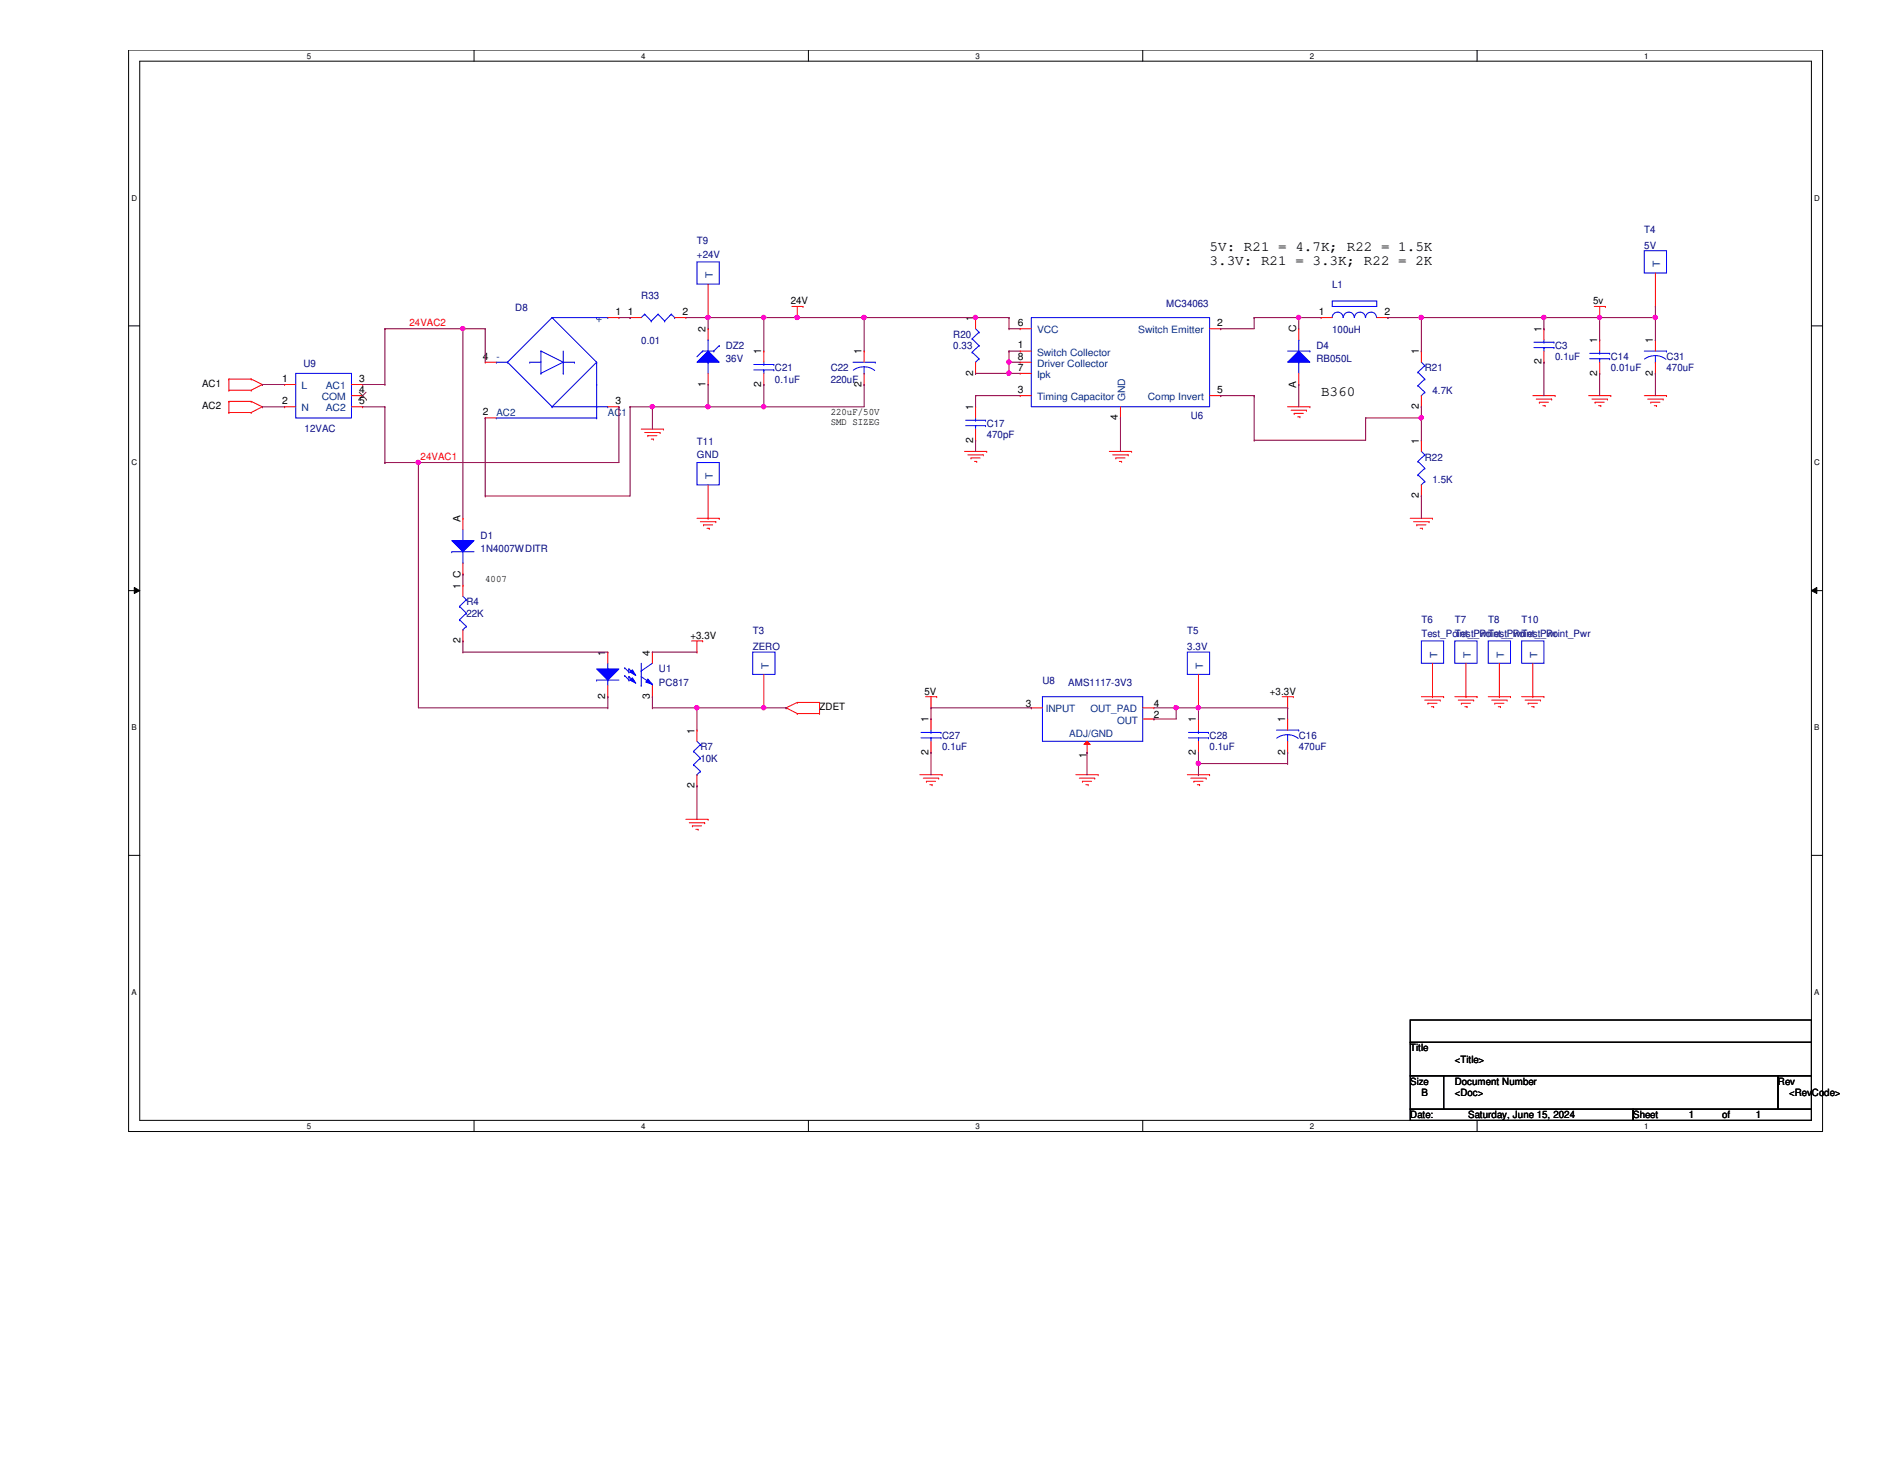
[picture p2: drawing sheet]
<svg xmlns="http://www.w3.org/2000/svg" width="279mm" height="216mm" viewBox="0 0 279 216" stroke-linecap="round" stroke-linejoin="round" font-family="sans-serif">
<path d="M19.1 7.4h250.9v160.2h-250.9zM20.7 9.1h247.7v156.8h-247.7z" fill="none" stroke="#000" stroke-width=".15"/>
<g fill="#fff">
<path d="M45.5 7.6h.6v1.3h-.6z"/>
<path d="M45.5 166.1h.6v1.3h-.6z"/>
</g>
<path d="M70.2 7.4v1.7M70.2 165.9v1.7" fill="none" stroke="#000" stroke-width=".15"/>
<g fill="#fff">
<path d="M95 7.6h.6v1.3h-.6z"/>
<path d="M95 166.1h.6v1.3h-.6z"/>
</g>
<path d="M119.8 7.4v1.7M119.8 165.9v1.7" fill="none" stroke="#000" stroke-width=".15"/>
<g fill="#fff">
<path d="M144.5 7.6h.6v1.3h-.6z"/>
<path d="M144.5 166.1h.6v1.3h-.6z"/>
</g>
<path d="M169.3 7.4v1.7M169.3 165.9v1.7" fill="none" stroke="#000" stroke-width=".15"/>
<g fill="#fff">
<path d="M194.1 7.6h.5v1.3h-.5z"/>
<path d="M194.1 166.1h.5v1.3h-.5z"/>
</g>
<path d="M218.8 7.4v1.7M218.8 165.9v1.7" fill="none" stroke="#000" stroke-width=".15"/>
<g fill="#fff">
<path d="M243.6 7.6h.6v1.3h-.6z"/>
<path d="M243.6 166.1h.6v1.3h-.6z"/>
<path d="M19.5 28.7h.8v1.3h-.8z"/>
<path d="M268.8 28.7h.8v1.3h-.8z"/>
<path d="M19.5 67.9h.8v1.3h-.8z"/>
<path d="M268.8 67.9h.8v1.3h-.8z"/>
</g>
<path d="M19.1 48.3h1.6M268.4 48.3h1.6" fill="none" stroke="#000" stroke-width=".15"/>
<g fill="#fff">
<path d="M19.5 107.1h.7v1.3h-.7z"/>
<path d="M268.8 107.1h.7v1.3h-.7z"/>
</g>
<path d="M19.1 87.5h1.6M19.9 87l.8 .5-.8 .4zM268.4 87.5l.8-.5v.9zM268.4 87.5h1.6" fill="none" stroke="#000" stroke-width=".15"/>
<path d="M19.9 87l.8 .5-.8 .4zM268.4 87.5l.8-.5v.9z" fill="#000"/>
<g fill="#fff">
<path d="M19.5 146.3h.7v1.3h-.7z"/>
<path d="M268.8 146.3h.7v1.3h-.7z"/>
</g>
<path d="M19.1 126.7h1.6M268.4 126.7h1.6M208.9 151h59.5v3.3h-59.5zM208.9 154.3h59.5v5h-59.5zM208.9 159.3h5v5h-5zM213.9 159.3h49.5v5h-49.5zM263.4 159.3h5v5h-5zM208.9 164.3h33v1.6h-33zM241.9 164.3h26.5v1.6h-26.5z" fill="none" stroke="#000" stroke-width=".15"/>
<g fill="none" stroke="#f00" stroke-width=".15">
<path d="M33.9 57.8h.1M33.9 56.1h.1M33.9 59.4h.1M33.9 57.8h3.3M33.9 56.1v1.7M33.9 59.4v1.7M33.9 56.1h3.3M33.9 59.4h3.3M37.2 57.8h.1M37.2 56.1h.1M37.2 59.4h.1M37.2 56.1l1.7 .8"/>
<path d="M37.2 59.4l1.7 .8M38.9 56.9h.1M38.9 56.9l-1.7 .9M117.3 45.4h1.7M118.1 47h.1M118.1 45.4v1.6M119 45.4h.1M227.1 58.6h3.3M227.6 59.1h2.3M228 59.6h.1M228 59.6h1.4M229.9 59.1h.1"/>
<path d="M230.4 58.6h.1M235.3 58.6h3.3M235.8 59.1h2.3M236.2 45.4h1.6M236.3 59.6h.1M236.3 59.6h1.4M237 47h.1M237 45.4v1.6M237.8 45.4h.1M238.1 59.1h.1M238.6 58.6h.1M243.6 58.6h3.3"/>
<path d="M244.1 59.1h2.3M244.6 59.6h.1M244.6 59.6h1.3M246.4 59.1h.1M246.9 58.6h.1M33.9 61.1h.1M33.9 61.1h3.3M37.2 61.1h.1M38.9 60.2h.1M38.9 60.2l-1.7 .9M95 63.5h3.3M95.5 64h2.3"/>
<path d="M96 64.5h.1M96 64.5h1.3M96.5 65h.3M96.8 65h.1M97.8 64h.1M98.3 63.5h.1M103.3 76.7h3.3M103.8 77.3h2.2M104.2 77.7h.1M104.2 77.7h1.4M104.7 78.2h.4M105.1 78.2h.1"/>
<path d="M106 77.3h.1M106.6 76.7h.1M142.9 66.8h3.3M143.4 67.4h2.3M143.8 67.8h.1M143.8 67.8h1.4M144.4 68.3h.3M144.7 68.3h.1M145.7 67.4h.1M146.2 66.8h.1M164.3 66.8h3.3M164.8 67.4h2.3"/>
<path d="M165.3 67.8h.1M165.3 67.8h1.4M165.8 68.3h.4M166.2 68.3h.1M167.1 67.4h.1M167.6 66.8h.1M190.8 60.2h3.3M191.3 60.7h2.2M191.7 61.2h.1M191.7 61.2h1.4M192.2 61.7h.4M192.6 61.7h.1"/>
<path d="M193.5 60.7h.1M194.1 60.2h.1M208.9 76.7h3.3M209.4 77.3h2.3M209.9 77.7h.1M209.9 77.7h1.3M210.4 78.2h.3M210.7 78.2h.1M211.7 77.3h.1M212.2 76.7h.1M228.6 60.1h.3M228.9 60.1h.1"/>
<path d="M236.8 60.1h.4M237.2 60.1h.1M245.1 60.1h.3M245.4 60.1h.1M102.4 94.9h1.7M103.3 96.6h.1M103.3 94.9v1.7M104.1 94.9h.1M177.5 99.9v4.9M227.1 98.2v5M116.5 104.8h.1M116.5 104.8l1.6 .9"/>
<path d="M118.1 104h.1M118.1 105.7h.1M118.1 104l-1.6 .8M118.1 104h3.3M118.1 105.7h3.3M121.4 104h.1M121.4 105.7h.1M121.4 104v1.7M136.3 114.7h3.3M136.8 115.2h2.3M137.1 103.2h1.7M137.2 115.7h.1"/>
<path d="M137.2 115.7h1.4M137.8 116.2h.3M137.9 104.8h.1M137.9 103.2v1.6M138.1 116.2h.1M138.8 103.2h.1M139.1 115.2h.1M139.6 114.7h.1M159.4 114.7h3.3M159.9 115.2h2.3M160.4 115.7h.1M160.4 115.7h1.3"/>
<path d="M160.9 116.2h.3M161.2 116.2h.1M162.2 115.2h.1M162.7 114.7h.1M175.9 114.7h3.3M176.4 115.2h2.3M176.9 115.7h.1M176.9 115.7h1.3M177.4 116.2h.3M177.5 104.8h.1M177.7 116.2h.1M178.7 115.2h.1"/>
<path d="M179.2 114.7h.1M189.9 103.2h1.7M190.8 104.8h.1M190.8 106.5h.1M190.8 111.4h.1M190.8 103.2v1.6M190.8 106.5v1.6M190.8 109.8v1.6M191.6 103.2h.1M210.6 103.2h3.3M211.1 103.7h2.3M211.5 104.1h.1"/>
<path d="M211.5 104.1h1.4M212 104.6h.4M212.4 104.6h.1M213.4 103.7h.1M213.9 103.2h.1M215.5 103.2h3.3M216 103.7h2.3M216.5 104.1h.1M216.5 104.1h1.3M217 104.6h.3M217.3 104.6h.1M218.3 103.7h.1"/>
<path d="M218.8 103.2h.1M220.5 103.2h3.3M221 103.7h2.3M221.4 104.1h.1M221.4 104.1h1.4M222 104.6h.3M222.3 104.6h.1M223.3 103.7h.1M223.8 103.2h.1M225.4 103.2h3.3M225.9 103.7h2.3M226.4 104.1h.1"/>
<path d="M226.4 104.1h1.4M226.9 104.6h.3M227.1 103.2h.1M227.2 104.6h.1M228.2 103.7h.1M228.7 103.2h.1M101.6 121.3h3.3M102.1 121.8h2.3M102.6 122.3h.1M102.6 122.3h1.3M103.1 122.8h.3M103.4 122.8h.1"/>
<path d="M104.4 121.8h.1M104.9 121.3h.1"/>
</g>
<path d="M175.9 96.6h3.3v3.3h-3.3zM225.4 94.9h3.3v3.3h-3.3zM189.1 108.1h3.3M190.8 109.8h.1M190.8 108.8a2.44 2.44 0 0 1 1.5 .5M190.8 108.8h-.1a2.57 2.57 0 0 0-1.6 .5M190.8 108.8v1M192.4 108.1h.1" fill="none" stroke="#00f" stroke-width=".15"/>
<path d="M192.4 52l1.7 1.6h-3.3z" fill="#00f"/>
<g fill="none" stroke="#00f" stroke-width=".15">
<path d="M103.3 38.8h3.3v3.3h-3.3zM152.8 47h26.4v13.2h-26.4zM190.8 52h3.3M192.4 52l1.7 1.6h-3.3zM192.4 53.6h.1M192.4 50.3h.1M192.4 50.3v1.7M192.4 53.6v1.7M194.1 52h.1M243.6 52h3.3M245.2 53.6h.1M245.2 52.7a2.44 2.44 0 0 1 1.6 .5"/>
<path d="M245.2 52.7a2.57 2.57 0 0 0-1.6 .5M245.2 52.7v.9M246.9 52h.1M210.1 68.3h.1M210.1 70.3h.1M210.1 68.3l1 1M210.1 70.3l1 1M210.6 71.8h.1M210.6 66.8l.5 .6M211.1 67.4h.1M211.1 69.3h.1M211.1 71.3h.1"/>
<path d="M211.1 67.4l-1 .9M211.1 69.3l-1 1M211.1 71.3l-.5 .5M136.4 109.3h3M136.4 108.5h3M137.9 108.5h.1M137.9 109.3h.1M137.9 108.1v.4M137.9 109.3v.5M139.4 109.3h.1M139.4 108.5h.1"/>
</g>
<g fill="none" stroke="#f00" stroke-width=".15">
<path d="M104.9 47h.1M104.9 42.1v4.9M151.1 52h.1M151.1 58.6h.1M151.1 53.6h.1M151.1 55.3h.1M151.1 48.7h.1M151.1 52h1.7M151.1 48.7h1.7M151.1 58.6h1.7M151.1 53.6h1.7M151.1 55.3h1.7"/>
<path d="M179.2 48.7h1.6M179.2 58.6h1.6M180.8 48.7h.1M180.8 58.6h.1M192.4 56.9h.1M192.4 48.7h.1M192.4 48.7v1.6M192.4 55.3v1.6M245.2 50.3h.1M245.2 55.3h.1M245.2 50.3v1.7M245.2 53.6v1.7"/>
<path d="M166 61.9h.1M166 60.2v1.7M210.6 65.2h.1M210.6 73.4h.1M210.6 65.2v1.6M210.6 71.8v1.6M137.9 106.5h.1M137.9 111.4h.1M137.9 106.5v1.6M137.9 109.8v1.6"/>
</g>
<path d="M66.9 80.1h3.3l-1.6 1.6z" fill="#00f"/>
<g fill="none" stroke="#00f" stroke-width=".15">
<path d="M95.5 46.5h.1M95.5 46.5l-.5 .5M95.5 46.5l1 1M96.5 47.5h.1M97.5 46.5h.1M97.5 46.5l-1 1M97.5 46.5l1 1M98.5 47.5h.1M99.4 46.5h.1M99.4 46.5l-.9 1M99.4 46.5l.5 .5M99.9 47h.1"/>
<path d="M111.7 54.8h2.9M111.7 54h2.9M113.2 54h.1M113.2 54.8h.1M113.2 53.6v.4M113.2 54.8v.5M114.6 54.8h.1M114.6 54h.1M227.2 51.5h3M227.2 50.7h3M228.7 50.7h.1M228.7 51.5h.1"/>
<path d="M228.7 50.3v.4M228.7 51.5v.5M230.2 51.5h.1M230.2 50.7h.1M68.6 78.4v1.7M66.9 80.1h3.3l-1.6 1.6zM66.9 81.7h.1M66.9 81.7h3.3M68.6 80.1h.1M68.6 83.4h.1M68.6 81.7v1.7M210.6 94.9h3.3v3.3h-3.3z"/>
<path d="M154.4 103.2h14.9v6.6h-14.9zM176.1 109.3h2.9M176.1 108.5h2.9M177.5 108.5h.1M177.5 109.3h.1M177.5 108.1v.4M177.5 109.3v.5M179 109.3h.1M179 108.5h.1"/>
</g>
<g fill="none" stroke="#f00" stroke-width=".15">
<path d="M93.3 47h.1M93.3 47h1.7M99.9 47h1.7M101.6 47h.1M113.2 52h.1M113.2 56.9h.1M113.2 52v1.6M113.2 55.3v1.6M228.7 48.7h.1M228.7 53.6h.1M228.7 48.7v1.6M228.7 52v1.6"/>
<path d="M68.6 76.7h.1M68.6 76.7v1.7M68.6 85h.1M68.6 83.4v1.6M212.2 98.2v5M152.8 104.8h.1M152.8 104.8h1.6M169.3 106.5h1.6M170.9 106.5h.1M177.5 106.5h.1M177.5 111.4h.1M177.5 106.5v1.6"/>
<path d="M177.5 109.8v1.6M212.2 103.2h.1"/>
</g>
<path d="M161 109.8l.5 .4h-.9z" fill="#f00"/>
<g fill="none" stroke="#f00" stroke-width=".15">
<path d="M42.2 56.9h.1M42.2 56.9h1.6M52.1 56.9h1.6M52.1 58.6h1.6M53.7 56.9h.1M53.7 58.6h.1M245.2 45.4h.1M245.2 40.4v5M42.2 60.2h.1M42.2 60.2h1.6M52.1 60.2h1.6M53.7 60.2h.1"/>
<path d="M217.2 98.2v5M161 109.8l.5 .4h-.9zM161 111.4h.1M161 109.8v1.6M169.3 104.8h1.6M170.9 104.8h.1M217.2 103.2h.1"/>
</g>
<path d="M243.6 37.1h3.3v3.3h-3.3zM43.8 55.3h8.3v6.6h-8.3zM215.5 94.9h3.3v3.3h-3.3z" fill="none" stroke="#00f" stroke-width=".15"/>
<path d="M53.2 59.1h.1M53.2 58.1l1.1 1M54.2 58.1l-1 1M54.3 59.1h.1" fill="none" stroke="#804000" stroke-width=".15"/>
<path d="M104.9 52l1.7 1.6h-3.3z" fill="#00f"/>
<g fill="none" stroke="#00f" stroke-width=".15">
<path d="M104.1 52h.1M104.1 52l-.8 .8M104.1 52h1.6M104.9 52l1.7 1.6h-3.3zM104.9 53.6h.1M104.9 50.3h.1M104.9 50.3v1.7M104.9 53.6v1.7M105.7 52h.1M106.6 51.2h.1M106.6 51.2l-.9 .8M197.4 44.6h6.6v.8h-6.6z"/>
<path d="M197.4 47a.8 .8 0 0 1 .8-.8 .8 .8 0 0 1 .8 .8M199 47a.8 .8 0 0 1 .8-.8 .8 .8 0 0 1 .8 .8M200.7 47a.8 .8 0 0 1 .8-.8 .8 .8 0 0 1 .8 .8M202.3 47a.8 .8 0 0 1 .8-.8 .8 .8 0 0 1 .8 .8M235.5 53.1h3M235.5 52.3h3M237 52.3h.1M237 53.1h.1M237 52v.3M237 53.1v.5M238.5 53.1h.1M238.5 52.3h.1"/>
<path d="M103.3 68.5h3.3v3.3h-3.3zM143 63h3M143 62.2h3M144.5 62.2h.1M144.5 63h.1M144.5 61.9v.3M144.5 63v.5M146 63h.1M146 62.2h.1M68.1 89.8h.1M68.1 91.8h.1M68.1 89.8l1 1"/>
<path d="M68.1 91.8l1 1M68.6 93.3h.1M68.6 88.3l.5 .5M69.1 88.8h.1M69.1 90.8h.1M69.1 92.8h.1M69.1 88.8l-1 1M69.1 90.8l-1 1M69.1 92.8l-.5 .5M220.5 94.9h3.3v3.3h-3.3z"/>
</g>
<g fill="none" stroke="#f00" stroke-width=".15">
<path d="M104.9 56.9h.1M104.9 48.7h.1M104.9 48.7v1.6M104.9 55.3v1.6M195.7 47h.1M195.7 47h1.7M204 47h1.6M205.6 47h.1M237 50.3h.1M237 55.3h.1M237 50.3v1.7M237 53.6v1.7"/>
<path d="M104.9 76.7h.1M104.9 71.8v4.9M144.5 60.2h.1M144.5 65.2h.1M144.5 60.2v1.7M144.5 63.5v1.7M68.6 86.7h.1M68.6 94.9h.1M68.6 86.7v1.6M68.6 93.3v1.6M222.1 98.2v5M222.1 103.2h.1"/>
</g>
<path d="M88.4 99.1h3.3l-1.7 1.6z" fill="#00f"/>
<g fill="none" stroke="#00f" stroke-width=".15">
<path d="M88.4 99.1h3.3l-1.7 1.6zM90 99.1h.1M90 98.2v.9M95 99.4h.1M95 98.2v3.3M96.6 98.2l-1.6 1.2M88.4 100.7h.1M88.4 100.7h3.3M90 100.7h.1M90 100.7v.8M95 101.5h.1M95 100.2l1.6 1.1"/>
<path d="M96.6 101.3h.1"/>
</g>
<path d="M96 100.5l.6 .8-.9-.3z" fill="#00f"/>
<g fill="none" stroke="#00f" stroke-width=".15">
<path d="M92.5 98.9h.1M92.5 98.9l.7 .6M93.2 99.5h.1M93.2 99.1h.1M93.2 99.1v.4M93.2 99.1l.7 .6M92.5 100h.1M92.5 100l.7 .7M93.2 100.7h.1M93.2 100.2h.1M93.2 100.2v.5M93.2 100.2l.7 .6"/>
<path d="M96 100.5l.6 .8-.9-.3z"/>
</g>
<path d="M93.3 100.7l.4-.3 .5 .8z" fill="#00f"/>
<path d="M93.3 100.7l.4-.3 .5 .8z" fill="none" stroke="#00f" stroke-width=".15"/>
<path d="M93.3 99.5l.4-.3 .5 .8z" fill="#00f"/>
<g fill="none" stroke="#00f" stroke-width=".15">
<path d="M73.5 53.6h.1M73.5 53.6h1.7M75.2 53.6h.1M75.2 53.6l6.6 6.6M78.5 53.6h.1M78.5 53.6h1.6M80.1 55.3h.1M80.1 52h.1M80.1 52v3.3M80.1 52l3.3 1.6M81.8 47h.1M81.8 47l-6.6 6.6"/>
<path d="M81.8 47l6.6 6.6M81.8 47h8.2M83.4 53.6h.1M83.4 55.3h.1M83.4 53.6h1.7M83.4 53.6l-3.3 1.7M83.4 52v3.3M85.1 53.6h.1M88.4 53.6h.1M88.4 47h.1M88.4 56.9h.1M88.4 53.6l-6.6 6.6"/>
<path d="M88.4 53.6v8.3M90 47h.1M126.4 53.6h3.3M128 55.3h.1M128 54.3a2.44 2.44 0 0 1 1.6 .6M128 54.3a2.57 2.57 0 0 0-1.6 .5M128 54.3v1M129.7 53.6h.1M144 50.2h.1M144 52.2h.1M144 50.2l1 1M144 52.2l1 .9"/>
<path d="M144.5 53.6h.1M144.5 48.7l.5 .5M145 49.2h.1M145 51.2h.1M145 53.1h.1M145 49.2l-1 1M145 51.2l-1 1M145 53.1l-.5 .5M210.1 55.1h.1M210.1 57.1h.1M210.1 55.1l1 1M210.1 57.1l1 1"/>
<path d="M210.6 58.6h.1M210.6 53.6l.5 .5M211.1 54.1h.1M211.1 56.1h.1M211.1 58.1h.1M211.1 54.1l-1 1M211.1 56.1l-1 1M211.1 58.1l-.5 .5M73.5 61.9h.1M73.5 61.9h14.9M81.8 60.2h.1M81.8 60.2h8.2"/>
<path d="M88.4 60.2h.1M88.4 61.9h.1M90 60.2h.1M93.3 99.5l.4-.3 .5 .8zM111.5 96.6h3.3v3.3h-3.3zM102.7 111.3h.1M102.7 113.2h.1M102.7 111.3l1.1 1M102.7 113.2l1.1 1M103.3 114.7h.1M103.3 109.8l.5 .5M103.8 110.3h.1"/>
<path d="M103.8 112.3h.1M103.8 114.2h.1M103.8 110.3l-1.1 1M103.8 112.3l-1.1 .9M103.8 114.2l-.5 .5"/>
</g>
<g fill="none" stroke="#f00" stroke-width=".15">
<path d="M71.9 53.6h.1M71.9 53.6h1.6M90 47h1.7M91.7 47h.1M128 52h.1M128 56.9h.1M128 52v1.6M128 55.3v1.6M144.5 47h.1M144.5 55.3h.1M144.5 47v1.7M144.5 53.6v1.7"/>
<path d="M210.6 52h.1M210.6 52v1.6M210.6 58.6v1.6M71.9 61.9h.1M71.9 61.9h1.6M90 60.2h1.7M91.7 60.2h.1M210.6 60.2h.1M90 96.6h.1M90 96.6v1.6M96.6 96.6h.1M96.6 96.6v1.6"/>
<path d="M113.2 99.9v4.9M90 103.2h.1M90 101.5v1.7M96.6 103.2h.1M96.6 101.5v1.7M103.3 108.1h.1M103.3 116.4h.1M103.3 108.1v1.7M103.3 114.7v1.7M113.2 104.8h.1"/>
</g>
<path d="M68.6 85h.1M68.6 94.9h.1M68.6 96.6h.1M68.6 85v1.7M68.6 94.9v1.7M68.6 96.6h21.4M62 104.8h28M90 104.8h.1M103.3 104.8h.1M103.3 104.8h9.9M103.3 104.8v3.3M113.2 104.8h.1" fill="none" stroke="#800040" stroke-width=".15"/>
<circle cx="103.2" cy="104.8" r=".32" fill="#f0f"/>
<circle cx="103.2" cy="104.8" r=".32" fill="none" stroke="#f0f" stroke-width=".15"/>
<path d="M91.7 47h1.6M93.3 47h.1M118.1 47h.1M118.1 47h26.4M128 47h.1M128 47v5M144.5 47h.1M103.3 116.4h.1M103.3 116.4v4.9" fill="none" stroke="#800040" stroke-width=".15"/>
<circle cx="128" cy="47" r=".32" fill="#f0f"/>
<circle cx="128" cy="47" r=".32" fill="none" stroke="#f0f" stroke-width=".15"/>
<path d="M57 48.7h.1M57 48.7h11.6M71.9 48.7h.1M71.9 48.7v4.9M113.2 56.9h.1M113.2 56.9v3.3M128 56.9h.1M128 56.9v3.3M91.7 60.2h.1M91.7 60.2v8.3M93.3 60.2h.1M93.3 60.2h3.3" fill="none" stroke="#800040" stroke-width=".15"/>
<circle cx="96.6" cy="60.2" r=".32" fill="#f0f"/>
<circle cx="96.6" cy="60.2" r=".32" fill="none" stroke="#f0f" stroke-width=".15"/>
<path d="M93.3 60.2h.1M93.3 60.2v13.2M96.6 60.2h.1M96.6 60.2v3.3M96.6 60.2h8.3M104.9 60.2h.1M113.2 60.2h.1M113.2 60.2h14.8" fill="none" stroke="#800040" stroke-width=".15"/>
<circle cx="113.1" cy="60.2" r=".32" fill="#f0f"/>
<circle cx="113.1" cy="60.2" r=".32" fill="none" stroke="#f0f" stroke-width=".15"/>
<path d="M68.6 48.7h.1M68.6 48.7v28M57 68.5h.1M57 68.5h5M71.9 61.9h.1M71.9 73.4h.1M71.9 61.9v11.5M71.9 73.4h21.4" fill="none" stroke="#800040" stroke-width=".15"/>
<circle cx="68.6" cy="48.7" r=".32" fill="#f0f"/>
<circle cx="68.6" cy="48.7" r=".32" fill="none" stroke="#f0f" stroke-width=".15"/>
<path d="M68.6 48.7h.1M68.6 48.7h3.3M62 68.5h.1M62 68.5v36.3" fill="none" stroke="#800040" stroke-width=".15"/>
<circle cx="62" cy="68.5" r=".32" fill="#f0f"/>
<circle cx="62" cy="68.5" r=".32" fill="none" stroke="#f0f" stroke-width=".15"/>
<g fill="none" stroke="#800040" stroke-width=".15">
<path d="M62 68.5h.1M62 68.5h29.7M96.6 96.6h.1M96.6 96.6h6.7M96.6 104.8h.1M96.6 104.8h6.7M137.9 106.5h.1M137.9 111.4h.1M137.9 111.4v3.3M152.8 104.8h.1M152.8 104.8h-14.9v1.7M170.9 104.8h3.3"/>
<path d="M174.2 104.8h.1M177.5 106.5h.1M177.5 113.1h.1M177.5 114.7h.1M177.5 111.4v3.3M177.5 113.1h13.3M190.8 104.8h.1M190.8 113.1h.1M190.8 104.8h-13.3v1.7"/>
</g>
<circle cx="177.5" cy="113" r=".32" fill="#f0f"/>
<circle cx="177.5" cy="113" r=".32" fill="none" stroke="#f0f" stroke-width=".15"/>
<g fill="none" stroke="#800040" stroke-width=".15">
<path d="M38.9 56.9h.1M38.9 56.9h3.3M53.7 56.9h3.3M57 56.9h.1M57 48.7h.1M57 48.7v8.2M245.2 55.3h.1M245.2 55.3v3.3M38.9 60.2h.1M38.9 60.2h3.3M53.7 60.2h3.3M57 60.2h.1"/>
<path d="M57 68.5h.1M57 60.2v8.3M161 111.4h.1M161 111.4v3.3M170.9 106.5h.1M174.2 104.8h.1M174.2 104.8v1.7h-3.3M174.2 104.8h3.3M177.5 104.8h.1M190.8 104.8h.1M190.8 111.4h.1M190.8 104.8v1.7"/>
<path d="M190.8 111.4v1.7"/>
</g>
<circle cx="174.2" cy="104.8" r=".32" fill="#f0f"/>
<circle cx="174.2" cy="104.8" r=".32" fill="none" stroke="#f0f" stroke-width=".15"/>
<circle cx="177.5" cy="104.8" r=".32" fill="#f0f"/>
<circle cx="177.5" cy="104.8" r=".32" fill="none" stroke="#f0f" stroke-width=".15"/>
<path d="M90 103.2h.1M90 103.2v1.6M113.2 104.8h3.3M116.5 104.8h.1" fill="none" stroke="#800040" stroke-width=".15"/>
<circle cx="113.1" cy="104.8" r=".32" fill="#f0f"/>
<circle cx="113.1" cy="104.8" r=".32" fill="none" stroke="#f0f" stroke-width=".15"/>
<path d="M113.2 47h.1M113.2 47h4.9" fill="none" stroke="#800040" stroke-width=".15"/>
<circle cx="118.1" cy="47" r=".32" fill="#f0f"/>
<circle cx="118.1" cy="47" r=".32" fill="none" stroke="#f0f" stroke-width=".15"/>
<path d="M113.2 47h.1M113.2 47v5" fill="none" stroke="#800040" stroke-width=".15"/>
<circle cx="113.1" cy="47" r=".32" fill="#f0f"/>
<circle cx="113.1" cy="47" r=".32" fill="none" stroke="#f0f" stroke-width=".15"/>
<path d="M104.9 47h.1M104.9 47h8.3M104.9 47v1.7M113.2 47h.1M245.2 47h.1M245.2 45.4v1.6M96.6 103.2h.1M96.6 103.2v1.6" fill="none" stroke="#800040" stroke-width=".15"/>
<circle cx="104.9" cy="47" r=".32" fill="#f0f"/>
<circle cx="104.9" cy="47" r=".32" fill="none" stroke="#f0f" stroke-width=".15"/>
<path d="M104.9 56.9v3.3M104.9 60.2h.1" fill="none" stroke="#800040" stroke-width=".15"/>
<circle cx="104.9" cy="60.2" r=".32" fill="#f0f"/>
<circle cx="104.9" cy="60.2" r=".32" fill="none" stroke="#f0f" stroke-width=".15"/>
<path d="M101.6 47h3.3M104.9 47h.1M144.5 47h.1M144.5 47h5M104.9 60.2h8.3M113.2 60.2h.1" fill="none" stroke="#800040" stroke-width=".15"/>
<circle cx="144.5" cy="47" r=".32" fill="#f0f"/>
<circle cx="144.5" cy="47" r=".32" fill="none" stroke="#f0f" stroke-width=".15"/>
<path d="M149.5 47h.1M149.5 47v1.7M185.8 47h.1M185.8 47h9.9M185.8 47v1.7M192.4 47h.1M192.4 47v1.7" fill="none" stroke="#800040" stroke-width=".15"/>
<circle cx="192.4" cy="47" r=".32" fill="#f0f"/>
<circle cx="192.4" cy="47" r=".32" fill="none" stroke="#f0f" stroke-width=".15"/>
<path d="M205.6 47h.1M205.6 47h5" fill="none" stroke="#800040" stroke-width=".15"/>
<circle cx="210.5" cy="47" r=".32" fill="#f0f"/>
<circle cx="210.5" cy="47" r=".32" fill="none" stroke="#f0f" stroke-width=".15"/>
<path d="M210.6 52h.1M228.7 47h.1M228.7 48.7h.1M228.7 47h-18.1v5M228.7 47v1.7" fill="none" stroke="#800040" stroke-width=".15"/>
<circle cx="228.7" cy="47" r=".32" fill="#f0f"/>
<circle cx="228.7" cy="47" r=".32" fill="none" stroke="#f0f" stroke-width=".15"/>
<path d="M228.7 47h16.5M237 47h.1M237 50.3h.1M237 47v3.3" fill="none" stroke="#800040" stroke-width=".15"/>
<circle cx="237" cy="47" r=".32" fill="#f0f"/>
<circle cx="237" cy="47" r=".32" fill="none" stroke="#f0f" stroke-width=".15"/>
<path d="M149.5 48.7h.1M149.5 52h.1M149.5 48.7h1.6M149.5 52h1.6M149.5 52v1.6M180.8 48.7h.1M180.8 48.7h5" fill="none" stroke="#800040" stroke-width=".15"/>
<circle cx="149.5" cy="53.6" r=".32" fill="#f0f"/>
<circle cx="149.5" cy="53.6" r=".32" fill="none" stroke="#f0f" stroke-width=".15"/>
<path d="M144.5 55.3h.1M149.5 53.6h.1M149.5 53.6h1.6M149.5 53.6v1.7h-5M228.7 53.6h.1M228.7 53.6v5" fill="none" stroke="#800040" stroke-width=".15"/>
<circle cx="149.5" cy="55.3" r=".32" fill="#f0f"/>
<circle cx="149.5" cy="55.3" r=".32" fill="none" stroke="#f0f" stroke-width=".15"/>
<g fill="none" stroke="#800040" stroke-width=".15">
<path d="M144.5 58.6h.1M144.5 58.6v1.6M144.5 58.6h6.6M149.5 55.3h.1M149.5 55.3h1.6M180.8 58.6h.1M180.8 58.6h5M185.8 58.6h.1M185.8 58.6v6.6M192.4 56.9h.1M192.4 56.9v3.3M237 55.3h.1"/>
<path d="M237 55.3v3.3M166 61.9h.1M166 61.9v4.9M202.3 61.9h.1M202.3 61.9v3.3M210.6 60.2h.1M210.6 60.2v1.7h-8.3"/>
</g>
<circle cx="210.5" cy="61.9" r=".32" fill="#f0f"/>
<circle cx="210.5" cy="61.9" r=".32" fill="none" stroke="#f0f" stroke-width=".15"/>
<path d="M245.2 50.3h.1M245.2 47v3.3M144.5 65.2h.1M144.5 65.2v1.6M185.8 65.2h.1M185.8 65.2h16.5M210.6 61.9h.1M210.6 73.4h.1M210.6 61.9v3.3M210.6 73.4v3.3" fill="none" stroke="#800040" stroke-width=".15"/>
<circle cx="245.2" cy="47" r=".32" fill="#f0f"/>
<circle cx="245.2" cy="47" r=".32" fill="none" stroke="#f0f" stroke-width=".15"/>
<circle cx="103.2" cy="104.8" r=".32" fill="#f0f"/>
<circle cx="103.2" cy="104.8" r=".32" fill="none" stroke="#f0f" stroke-width=".15"/>
<circle cx="128" cy="47" r=".32" fill="#f0f"/>
<circle cx="128" cy="47" r=".32" fill="none" stroke="#f0f" stroke-width=".15"/>
<circle cx="96.6" cy="60.2" r=".32" fill="#f0f"/>
<circle cx="96.6" cy="60.2" r=".32" fill="none" stroke="#f0f" stroke-width=".15"/>
<circle cx="113.1" cy="60.2" r=".32" fill="#f0f"/>
<circle cx="113.1" cy="60.2" r=".32" fill="none" stroke="#f0f" stroke-width=".15"/>
<circle cx="68.6" cy="48.7" r=".32" fill="#f0f"/>
<circle cx="68.6" cy="48.7" r=".32" fill="none" stroke="#f0f" stroke-width=".15"/>
<circle cx="62" cy="68.5" r=".32" fill="#f0f"/>
<circle cx="62" cy="68.5" r=".32" fill="none" stroke="#f0f" stroke-width=".15"/>
<circle cx="177.5" cy="113" r=".32" fill="#f0f"/>
<circle cx="177.5" cy="113" r=".32" fill="none" stroke="#f0f" stroke-width=".15"/>
<circle cx="174.2" cy="104.8" r=".32" fill="#f0f"/>
<circle cx="174.2" cy="104.8" r=".32" fill="none" stroke="#f0f" stroke-width=".15"/>
<circle cx="177.5" cy="104.8" r=".32" fill="#f0f"/>
<circle cx="177.5" cy="104.8" r=".32" fill="none" stroke="#f0f" stroke-width=".15"/>
<circle cx="113.1" cy="104.8" r=".32" fill="#f0f"/>
<circle cx="113.1" cy="104.8" r=".32" fill="none" stroke="#f0f" stroke-width=".15"/>
<circle cx="118.1" cy="47" r=".32" fill="#f0f"/>
<circle cx="118.1" cy="47" r=".32" fill="none" stroke="#f0f" stroke-width=".15"/>
<circle cx="113.1" cy="47" r=".32" fill="#f0f"/>
<circle cx="113.1" cy="47" r=".32" fill="none" stroke="#f0f" stroke-width=".15"/>
<circle cx="104.9" cy="47" r=".32" fill="#f0f"/>
<circle cx="104.9" cy="47" r=".32" fill="none" stroke="#f0f" stroke-width=".15"/>
<circle cx="104.9" cy="60.2" r=".32" fill="#f0f"/>
<circle cx="104.9" cy="60.2" r=".32" fill="none" stroke="#f0f" stroke-width=".15"/>
<circle cx="144.5" cy="47" r=".32" fill="#f0f"/>
<circle cx="144.5" cy="47" r=".32" fill="none" stroke="#f0f" stroke-width=".15"/>
<circle cx="192.4" cy="47" r=".32" fill="#f0f"/>
<circle cx="192.4" cy="47" r=".32" fill="none" stroke="#f0f" stroke-width=".15"/>
<circle cx="210.5" cy="47" r=".32" fill="#f0f"/>
<circle cx="210.5" cy="47" r=".32" fill="none" stroke="#f0f" stroke-width=".15"/>
<circle cx="228.7" cy="47" r=".32" fill="#f0f"/>
<circle cx="228.7" cy="47" r=".32" fill="none" stroke="#f0f" stroke-width=".15"/>
<circle cx="237" cy="47" r=".32" fill="#f0f"/>
<circle cx="237" cy="47" r=".32" fill="none" stroke="#f0f" stroke-width=".15"/>
<circle cx="149.5" cy="53.6" r=".32" fill="#f0f"/>
<circle cx="149.5" cy="53.6" r=".32" fill="none" stroke="#f0f" stroke-width=".15"/>
<circle cx="149.5" cy="55.3" r=".32" fill="#f0f"/>
<circle cx="149.5" cy="55.3" r=".32" fill="none" stroke="#f0f" stroke-width=".15"/>
<circle cx="210.5" cy="61.9" r=".32" fill="#f0f"/>
<circle cx="210.5" cy="61.9" r=".32" fill="none" stroke="#f0f" stroke-width=".15"/>
<circle cx="245.2" cy="47" r=".32" fill="#f0f"/>
<circle cx="245.2" cy="47" r=".32" fill="none" stroke="#f0f" stroke-width=".15"/>
<g font-size="2.1">
<text x="179.2" y="37.1">5V: R21 = 4.7K; R22 = 1.5K</text>
<text x="179.2" y="39.2">3.3V: R21 = 3.3K; R22 = 2K</text>
<text x="195.7" y="58.6">B360</text>
</g>
<g font-size="1.5" fill="#000080">
<text x="243.6" y="34.5">T4</text>
<text x="103.3" y="36.2">T9</text>
<text x="103.3" y="38.1">+24V</text>
<text x="243.6" y="36.8">5V</text>
<text x="76.3" y="46.1">D8</text>
<text x="95" y="44.3">R33</text>
<text x="172.8" y="45.4">MC34063</text>
<text x="197.4" y="42.6">L1</text>
<text x="95" y="51">0.01</text>
<text x="107.5" y="51.7">DZ2</text>
<text x="107.5" y="53.7">36V</text>
<text x="141.2" y="50">R20</text>
<text x="141.2" y="51.7">0.33</text>
<text x="195" y="51.7">D4</text>
<text x="195" y="53.7">RB050L</text>
<text x="197.4" y="49.4">100uH</text>
<text x="230.4" y="51.7">C3</text>
<text x="230.4" y="53.3">0.1uF</text>
<text x="238.6" y="53.3">C14</text>
<text x="246.9" y="53.3">C31</text>
<text x="45" y="54.3">U9</text>
<text x="114.8" y="55">C21</text>
<text x="114.8" y="56.6">0.1uF</text>
<text x="123.1" y="55">C22</text>
<text x="123.1" y="56.6">220uF</text>
<text x="211.1" y="55">R21</text>
<text x="212.2" y="58.3">4.7K</text>
<text x="238.6" y="55">0.01uF</text>
<text x="246.9" y="55">470uF</text>
<text x="45.1" y="63.9">12VAC</text>
<text x="103.3" y="65.9">T11</text>
<text x="146.2" y="63.2">C17</text>
<text x="146.2" y="64.9">470pF</text>
<text x="176.4" y="62.1">U6</text>
<text x="103.3" y="67.9">GND</text>
<text x="211.1" y="68.2">R22</text>
<text x="212.2" y="71.5">1.5K</text>
<text x="71.2" y="79.8">D1</text>
<text x="71.2" y="81.7">1N4007WDITR</text>
<text x="69.1" y="89.7">R4</text>
<text x="69.1" y="91.3">22K</text>
<text x="111.5" y="93.9">T3</text>
<text x="175.9" y="93.9">T5</text>
<text x="210.6" y="92.3">T6</text>
<text x="210.6" y="94.3">Test_Point_PwrTest_Point_Pwr</text>
<text x="215.5" y="92.3">T7</text>
<text x="215.5" y="94.3">Test_Point_PwrTest_Point_Pwr</text>
<text x="220.5" y="92.3">T8</text>
<text x="225.4" y="92.3">T10</text>
<text x="97.6" y="99.6">U1</text>
<text x="97.6" y="101.6">PC817</text>
<text x="111.5" y="96.3">ZERO</text>
<text x="154.4" y="101.2">U8</text>
<text x="158.2" y="101.6">AMS1117-3V3</text>
<text x="175.9" y="96.3">3.3V</text>
<text x="103.8" y="111.1">R7</text>
<text x="103.8" y="112.8">10K</text>
<text x="139.6" y="109.5">C27</text>
<text x="139.6" y="111.1">0.1uF</text>
<text x="179.2" y="109.5">C28</text>
<text x="179.2" y="111.1">0.1uF</text>
<text x="192.4" y="109.5">C16</text>
<text x="192.4" y="111.1">470uF</text>
</g>
<g font-size="1.5" fill="#004080">
<text x="105.6" y="41.2" transform="rotate(-90 105.6 41.2)">T</text>
<text x="246" y="39.6" transform="rotate(-90 246 39.6)">T</text>
<text x="88.3" y="47.7">+</text>
<text x="73.5" y="53.3">-</text>
<text x="153.6" y="52.7">Switch Collector</text>
<text x="153.6" y="49.4">VCC</text>
<text x="168.6" y="49.4">Switch Emitter</text>
<text x="44.7" y="57.6">L</text>
<text x="47.7" y="59.3">COM</text>
<text x="48.3" y="57.6">AC1</text>
<text x="153.6" y="59.3">Timing Capacitor</text>
<text x="153.6" y="54.3">Driver Collector</text>
<text x="153.6" y="56">Ipk</text>
<text x="166.7" y="59.4" transform="rotate(-90 166.7 59.4)">GND</text>
<text x="170.1" y="59.3">Comp Invert</text>
<text x="44.7" y="60.9">N</text>
<text x="48.3" y="60.9">AC2</text>
<text x="73.5" y="61.6">AC2</text>
<text x="90" y="61.6">AC1</text>
<text x="105.6" y="71" transform="rotate(-90 105.6 71)">T</text>
<text x="113.9" y="99" transform="rotate(-90 113.9 99)">T</text>
<text x="178.3" y="99" transform="rotate(-90 178.3 99)">T</text>
<text x="212.9" y="97.4" transform="rotate(-90 212.9 97.4)">T</text>
<text x="217.9" y="97.4" transform="rotate(-90 217.9 97.4)">T</text>
<text x="222.8" y="97.4" transform="rotate(-90 222.8 97.4)">T</text>
<text x="227.8" y="97.4" transform="rotate(-90 227.8 97.4)">T</text>
<text x="154.9" y="105.5">INPUT</text>
<text x="161.5" y="105.5">OUT_PAD</text>
<text x="165.5" y="107.1">OUT</text>
<text x="158.4" y="109.1">ADJ/GND</text>
</g>
<g font-size="1.5">
<text x="91.2" y="46.7">1</text>
<text x="93" y="46.7">1</text>
<text x="101.1" y="46.7">2</text>
<text x="117.1" y="45.1">24V</text>
<text x="144.1" y="47.5" transform="rotate(-90 144.1 47.5)">1</text>
<text x="195.4" y="46.7">1</text>
<text x="205.1" y="46.7">2</text>
<text x="236" y="45.1">5v</text>
<text x="71.5" y="53.3">4</text>
<text x="104.5" y="49.2" transform="rotate(-90 104.5 49.2)">2</text>
<text x="112.8" y="52.5" transform="rotate(-90 112.8 52.5)">1</text>
<text x="127.6" y="52.5" transform="rotate(-90 127.6 52.5)">1</text>
<text x="150.8" y="51.6">1</text>
<text x="150.8" y="53.3">8</text>
<text x="150.8" y="48.3">6</text>
<text x="180.3" y="48.3">2</text>
<text x="192" y="49.2" transform="rotate(-90 192 49.2)">C</text>
<text x="210.2" y="52.5" transform="rotate(-90 210.2 52.5)">1</text>
<text x="228.3" y="54" transform="rotate(-90 228.3 54)">2</text>
<text x="228.3" y="49.2" transform="rotate(-90 228.3 49.2)">1</text>
<text x="236.6" y="50.8" transform="rotate(-90 236.6 50.8)">1</text>
<text x="244.9" y="50.8" transform="rotate(-90 244.9 50.8)">1</text>
<text x="29.9" y="57.3">AC1</text>
<text x="41.8" y="56.6">1</text>
<text x="41.8" y="59.9">2</text>
<text x="53.2" y="56.6">3</text>
<text x="53.2" y="58.2">4</text>
<text x="53.2" y="59.9">5</text>
<text x="91.2" y="59.9">3</text>
<text x="104.5" y="57.3" transform="rotate(-90 104.5 57.3)">1</text>
<text x="112.8" y="57.3" transform="rotate(-90 112.8 57.3)">2</text>
<text x="127.6" y="57.3" transform="rotate(-90 127.6 57.3)">2</text>
<text x="144.1" y="55.6" transform="rotate(-90 144.1 55.6)">2</text>
<text x="150.8" y="58.2">3</text>
<text x="150.8" y="54.9">7</text>
<text x="180.3" y="58.2">5</text>
<text x="192" y="57.4" transform="rotate(-90 192 57.4)">A</text>
<text x="236.6" y="55.6" transform="rotate(-90 236.6 55.6)">2</text>
<text x="244.9" y="55.6" transform="rotate(-90 244.9 55.6)">2</text>
<text x="29.9" y="60.6">AC2</text>
<text x="71.5" y="61.5">2</text>
<text x="123.1" y="61.5">220uF/50V</text>
<text x="123.1" y="62.9">SMD SIZEG</text>
<text x="144.1" y="65.5" transform="rotate(-90 144.1 65.5)">2</text>
<text x="144.1" y="60.7" transform="rotate(-90 144.1 60.7)">1</text>
<text x="165.6" y="62.2" transform="rotate(-90 165.6 62.2)">4</text>
<text x="210.2" y="65.7" transform="rotate(-90 210.2 65.7)">1</text>
<text x="210.2" y="60.6" transform="rotate(-90 210.2 60.6)">2</text>
<text x="68.2" y="77.3" transform="rotate(-90 68.2 77.3)">A</text>
<text x="210.2" y="73.8" transform="rotate(-90 210.2 73.8)">2</text>
<text x="68.2" y="87.2" transform="rotate(-90 68.2 87.2)">1 C</text>
<text x="71.9" y="86.2">4007</text>
<text x="68.2" y="95.2" transform="rotate(-90 68.2 95.2)">2</text>
<text x="102.3" y="94.6">+3.3V</text>
<text x="89.7" y="97.1" transform="rotate(-90 89.7 97.1)">1</text>
<text x="96.3" y="97.1" transform="rotate(-90 96.3 97.1)">4</text>
<text x="89.7" y="103.5" transform="rotate(-90 89.7 103.5)">2</text>
<text x="96.3" y="103.5" transform="rotate(-90 96.3 103.5)">3</text>
<text x="121.4" y="105.2">ZDET</text>
<text x="136.9" y="102.9">5V</text>
<text x="137.5" y="107" transform="rotate(-90 137.5 107)">1</text>
<text x="152" y="104.7">3</text>
<text x="170.9" y="106.3">2</text>
<text x="170.9" y="104.7">4</text>
<text x="177.2" y="107" transform="rotate(-90 177.2 107)">1</text>
<text x="188.1" y="102.9">+3.3V</text>
<text x="190.4" y="107" transform="rotate(-90 190.4 107)">1</text>
<text x="102.9" y="108.6" transform="rotate(-90 102.9 108.6)">1</text>
<text x="137.5" y="111.8" transform="rotate(-90 137.5 111.8)">2</text>
<text x="161" y="112.3" transform="rotate(-90 161 112.3)">1</text>
<text x="177.2" y="111.8" transform="rotate(-90 177.2 111.8)">2</text>
<text x="190.4" y="111.8" transform="rotate(-90 190.4 111.8)">2</text>
<text x="102.9" y="116.7" transform="rotate(-90 102.9 116.7)">2</text>
<text x="208.9" y="155.7">Title</text>
<text x="208.9" y="160.7">Size</text>
<text x="215.5" y="160.7">Document Number</text>
<text x="215.5" y="157.4">&lt;Title&gt;</text>
<text x="263.4" y="160.7">Rev</text>
<text x="208.9" y="165.6">Date:</text>
<text x="210.6" y="162.3">B</text>
<text x="215.5" y="162.3">&lt;Doc&gt;</text>
<text x="217.5" y="165.6">Saturday, June 15, 2024</text>
<text x="241.9" y="165.6">Sheet</text>
<text x="250.2" y="165.6">1</text>
<text x="255.1" y="165.6">of</text>
<text x="260.1" y="165.6">1</text>
<text x="265" y="162.3">&lt;RevCode&gt;</text>
</g>
<g font-size="1.5" fill="#f00">
<text x="60.7" y="48.3">24VAC2</text>
<text x="62.3" y="68.2">24VAC1</text>
</g>
<g font-size="1.2">
<text x="45.5" y="8.7">5</text>
<text x="95" y="8.7">4</text>
<text x="144.5" y="8.7">3</text>
<text x="194.1" y="8.7">2</text>
<text x="243.6" y="8.7">1</text>
<text x="19.5" y="29.7">D</text>
<text x="268.8" y="29.7">D</text>
<text x="19.5" y="68.9">C</text>
<text x="268.8" y="68.9">C</text>
<text x="19.5" y="108.1">B</text>
<text x="268.8" y="108.1">B</text>
<text x="19.5" y="147.3">A</text>
<text x="268.8" y="147.3">A</text>
<text x="45.5" y="167.2">5</text>
<text x="95" y="167.2">4</text>
<text x="144.5" y="167.2">3</text>
<text x="194.1" y="167.2">2</text>
<text x="243.6" y="167.2">1</text>
</g>
</svg>
